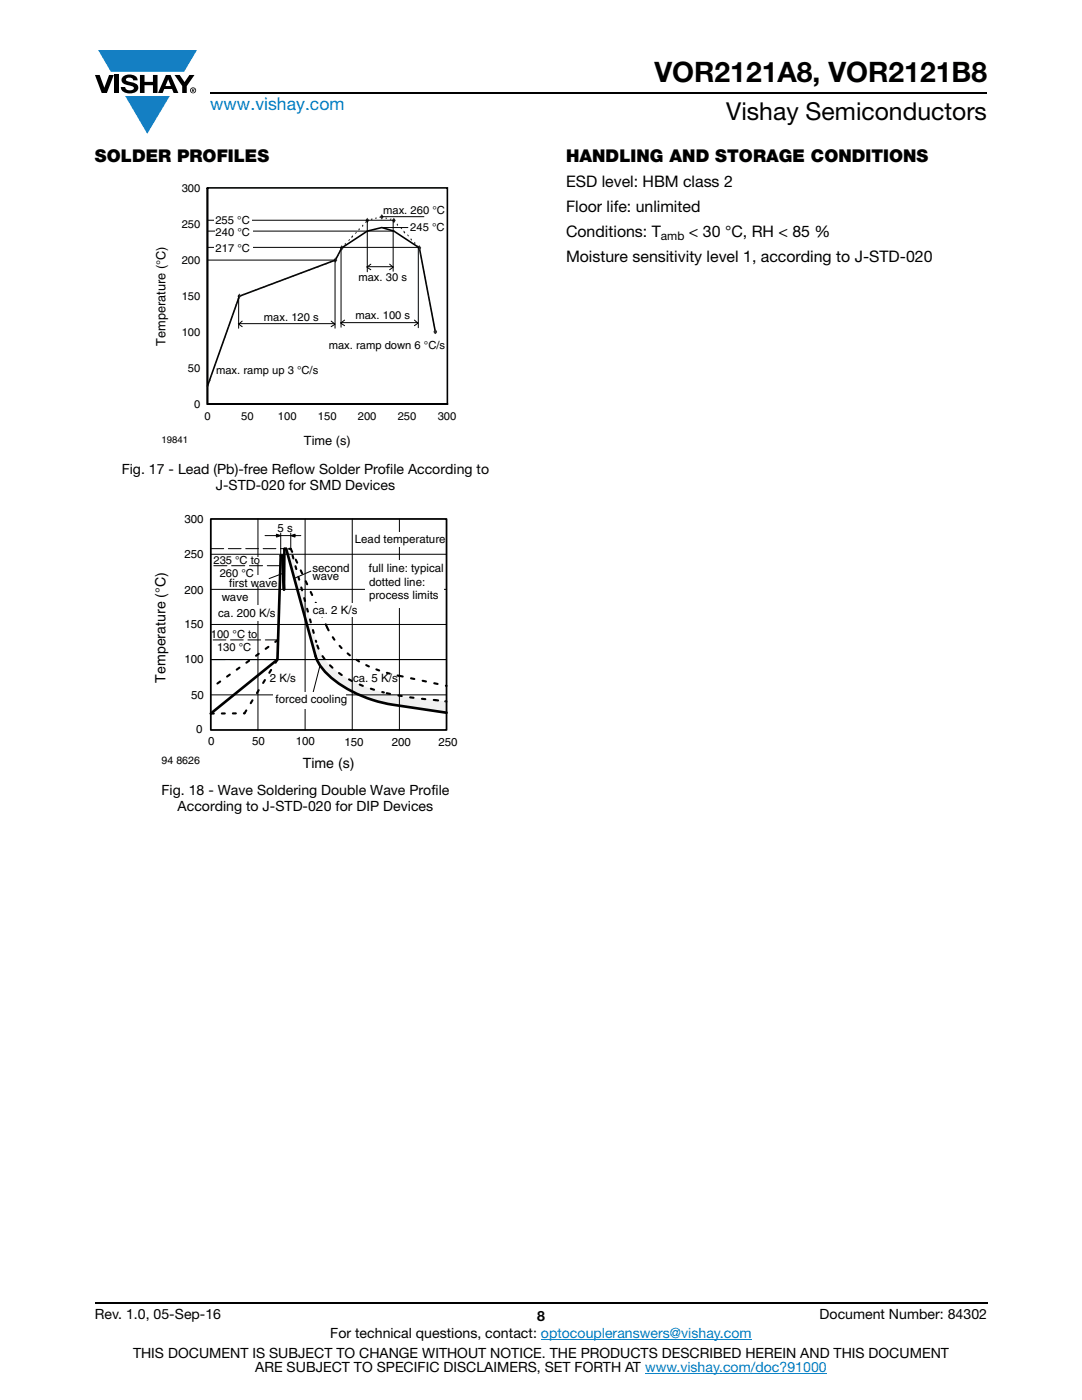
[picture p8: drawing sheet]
<svg xmlns="http://www.w3.org/2000/svg" width="216mm" height="279mm" viewBox="0 0 216 279" stroke-linecap="round" stroke-linejoin="round" font-family="sans-serif">
<g fill="#147fc3">
<path d="M19.6 10h19.7l-2.6 4.3h-1.1h-13.5z"/>
<path d="M25 19.2h8.9l-4.5 7.5z"/>
</g>
<g fill="#000">
<path d="M18.9 15h1l.9 2.5 1-2.5h.9l-1.4 3.6h-1zM22.9 15h.9v3.6h-.9zM24.6 15.3a2.1 2.1 0 0 1 2.8 .3l.1 .4h-.9a.79 .79 0 0 0-.7-.5 .79 .79 0 0 0-.8 .4l.3 .3 1 .2a1.08 1.08 0 0 1 1.2 1 1.08 1.08 0 0 1-1.1 1.2 1.73 1.73 0 0 1-2.4-1.2h.9a.96 .96 0 0 0 .8 .6 .96 .96 0 0 0 .9-.4 1.31 1.31 0 0 0-1.2-.6 1.03 1.03 0 0 1-1.1-.6 1.03 1.03 0 0 1 .2-1.1zM27.9 15h.9v1.3h1.7v-1.3h.9v3.6h-.9v-1.6h-1.7v1.6h-.9zM34.8 15h1.1l.9 1.4 1-1.4h1l-1.5 2.2v1.4h-.9v-1.4z"/>
<path d="M33.6 15.9l.5 1.3h-1.1zM33.1 15l-1.6 3.6h1l.3-.8h1.5l.3 .8h1l-1.6-3.6z"/>
<path d="M38.4 17.8h.2v.2h-.2zM38.3 17.7v.7h.1v-.3l.4 .3-.2-.3 .2-.2-.1-.2z"/>
<path d="M38.1 18a.46 .46 0 0 1 .9 0 .46 .46 0 0 1-.9 0zM37.9 18a.6 .6 0 0 0 1.2 0 .6 .6 0 0 0-1.2 0z"/>
</g>
<path d="M42 18.6h155M18.9 260h178.1" fill="none" stroke="#000" stroke-width=".36"/>
<path d="M107.9 267.3h42.1M128.7 274h36.3" fill="none" stroke="#007ec4" stroke-width=".2"/>
<path d="M30.8 36.4h60.3v53.1h-60.3z" fill="#fff"/>
<path d="M41.4 37.5h47.9v43.1h-47.9v-43.1v43.1h47.9M86.9 66.2l-3.2-16.7-5.1-3.4-2.4-.7-2.9 .7-5.1 3.4-1.3 2.4-19.1 7.2-6.4 18" fill="none" stroke="#000001" stroke-width=".32"/>
<g fill="#062e16">
<path d="M41.5 76.9h.1l-.1 .4h-.2z" fill-rule="evenodd"/>
<path d="M41.8 75.9h.2l-.1 .3h-.2z" fill-rule="evenodd"/>
<path d="M42.2 74.7h.1l-.1 .3h-.1z" fill-rule="evenodd"/>
<path d="M43 72.5h.1l-.1 .4h-.2z" fill-rule="evenodd"/>
<path d="M43.7 70.4h.2l-.1 .3h-.2z" fill-rule="evenodd"/>
<path d="M44.1 69.3h.1l-.1 .4h-.2z" fill-rule="evenodd"/>
<path d="M44.5 68.1h.1l-.1 .4h-.1z" fill-rule="evenodd"/>
<path d="M44.9 67.1h.2l-.2 .3h-.2z" fill-rule="evenodd"/>
<path d="M45.2 66h.2l-.1 .3h-.2z" fill-rule="evenodd"/>
<path d="M45.6 64.9h.2l-.2 .4h-.1z" fill-rule="evenodd"/>
<path d="M46 63.8h.1l-.1 .4h-.1z" fill-rule="evenodd"/>
<path d="M46.3 62.8h.2l-.1 .3h-.1z" fill-rule="evenodd"/>
<path d="M46.8 61.7h.2l-.2 .3h-.2z" fill-rule="evenodd"/>
<path d="M47.1 60.5h.2l-.2 .4h-.1z" fill-rule="evenodd"/>
<path d="M47.5 59.4h.1l-.1 .4h-.1z" fill-rule="evenodd"/>
<path d="M47.6 59l.3-.1 .1 .2-.3 .1z" fill-rule="evenodd"/>
<path d="M48.5 58.7l.2-.1 .1 .2-.3 .1z" fill-rule="evenodd"/>
<path d="M50.1 58.1l.3-.1v.2l-.2 .1z" fill-rule="evenodd"/>
<path d="M50.9 57.8l.3-.1v.2l-.3 .1z" fill-rule="evenodd"/>
<path d="M51.7 57.5l.3-.1 .1 .2-.3 .1z" fill-rule="evenodd"/>
<path d="M52.6 57.2l.2-.1 .1 .2-.3 .1z" fill-rule="evenodd"/>
<path d="M53.3 56.9l.3-.1 .1 .2-.3 .1z" fill-rule="evenodd"/>
<path d="M54.2 56.6l.3-.1v.2l-.2 .1z" fill-rule="evenodd"/>
<path d="M55 56.3l.3-.1v.2l-.2 .1z" fill-rule="evenodd"/>
<path d="M55.8 56l.3-.1 .1 .2-.3 .1z" fill-rule="evenodd"/>
<path d="M56.7 55.7l.3-.1v.2l-.3 .1z" fill-rule="evenodd"/>
<path d="M57.4 55.4l.3-.1 .1 .2-.3 .1z" fill-rule="evenodd"/>
<path d="M58.3 55.1l.3-.1 .1 .2-.3 .1z" fill-rule="evenodd"/>
<path d="M59.1 54.7l.3-.1 .1 .2-.3 .2z" fill-rule="evenodd"/>
<path d="M59.9 54.4l.3-.1 .1 .2-.3 .1z" fill-rule="evenodd"/>
<path d="M60.8 54.1l.3-.1v.2l-.3 .1z" fill-rule="evenodd"/>
<path d="M61.5 53.8l.3-.1 .1 .2-.3 .1z" fill-rule="evenodd"/>
<path d="M62.4 53.5l.3-.1v.2l-.2 .1z" fill-rule="evenodd"/>
<path d="M63.2 53.2l.3-.1 .1 .2-.3 .1z" fill-rule="evenodd"/>
<path d="M64 52.9l.3-.1 .1 .2-.3 .1z" fill-rule="evenodd"/>
<path d="M64.9 52.6l.3-.1v.2l-.3 .1z" fill-rule="evenodd"/>
<path d="M65.7 52.3l.2-.1 .1 .2-.2 .1z" fill-rule="evenodd"/>
<path d="M66.5 52l.3-.1v.2l-.2 .1z" fill-rule="evenodd"/>
<path d="M67 51.8h.2l-.1 .3h-.2z" fill-rule="evenodd"/>
<path d="M67.5 50.7h.1l-.1 .4h-.2z" fill-rule="evenodd"/>
<path d="M67.9 49.7h.2l-.2 .4h-.1z" fill-rule="evenodd"/>
<path d="M68.1 49.4l.2-.2v.3l-.2 .2z" fill-rule="evenodd"/>
<path d="M68.8 48.7l.2-.2v.3l-.2 .2z" fill-rule="evenodd"/>
<path d="M69.7 47.7h.2l-.2 .4h-.2z" fill-rule="evenodd"/>
<path d="M70.4 46.9l.1 .3-.3 .3-.1-.3z" fill-rule="evenodd"/>
<path d="M71 46.3h.2l-.2 .3h-.2z" fill-rule="evenodd"/>
<path d="M71.5 45.7l.2-.2 .1 .3-.2 .2z" fill-rule="evenodd"/>
<path d="M72.2 45l.2-.2 .1 .3-.2 .2z" fill-rule="evenodd"/>
<path d="M72.9 44.3l.2-.2 .1 .2-.3 .2z" fill-rule="evenodd"/>
<path d="M73.1 43.9l.3-.1 .1 .2-.3 .1z" fill-rule="evenodd"/>
<path d="M74 43.7l.3-.1v.2l-.2 .1z" fill-rule="evenodd"/>
<path d="M74.8 43.5l.3-.1 .1 .2-.3 .1z" fill-rule="evenodd"/>
<path d="M75.7 43.3l.3-.1v.2l-.2 .1z" fill-rule="evenodd"/>
<path d="M76.1 43.2l.3 .1-.1 .2-.3-.1z" fill-rule="evenodd"/>
<path d="M77 43.4l.2 .1v.2l-.3-.1z" fill-rule="evenodd"/>
<path d="M77.8 43.7l.3-.1v.2l-.3 .1z" fill-rule="evenodd"/>
<path d="M78.5 43.9l.2 .2v.3l-.3-.2z" fill-rule="evenodd"/>
<path d="M79.2 44.6l.2 .2v.3l-.2-.2z" fill-rule="evenodd"/>
<path d="M79.9 45.4h.2l.2 .3h-.2z" fill-rule="evenodd"/>
<path d="M80.6 46l.3 .3-.1 .3-.3-.3z" fill-rule="evenodd"/>
<path d="M81.2 46.8h.2l.2 .3h-.2z" fill-rule="evenodd"/>
<path d="M82 47.5l.2 .2-.1 .4-.2-.3z" fill-rule="evenodd"/>
<path d="M82.7 48.3l.2 .2-.1 .3-.2-.2z" fill-rule="evenodd"/>
<path d="M83.3 49l.3 .2-.1 .2-.2-.2z" fill-rule="evenodd"/>
<path d="M83.6 49.4h.1l.1 .4h-.1z" fill-rule="evenodd"/>
<path d="M83.8 50.6h.2v.4h-.1z" fill-rule="evenodd"/>
<path d="M84 51.7h.2v.4h-.1z" fill-rule="evenodd"/>
<path d="M84.2 52.9h.2l.1 .4h-.2z" fill-rule="evenodd"/>
<path d="M84.5 54.1h.2v.3h-.1z" fill-rule="evenodd"/>
<path d="M84.7 55.3h.2l.1 .4h-.2z" fill-rule="evenodd"/>
<path d="M85 56.5h.1l.1 .4h-.2z" fill-rule="evenodd"/>
<path d="M85.2 57.7h.1l.1 .3h-.2z" fill-rule="evenodd"/>
<path d="M85.4 58.8h.1l.1 .4h-.2z" fill-rule="evenodd"/>
<path d="M85.6 60h.1l.1 .4h-.1z" fill-rule="evenodd"/>
<path d="M85.8 61.2h.1l.1 .3h-.1z" fill-rule="evenodd"/>
<path d="M86.1 62.4h.1l.1 .4h-.1z" fill-rule="evenodd"/>
<path d="M86.3 63.6h.1l.1 .4h-.1z" fill-rule="evenodd"/>
<path d="M86.5 64.7h.1l.1 .4h-.1z" fill-rule="evenodd"/>
<path d="M86.7 65.9h.2v.4h-.1z" fill-rule="evenodd"/>
</g>
<path d="M47.8 58.8l.2 .3-.2 .3-.3-.3z" fill="#292d2f"/>
<path d="M48 59.1l-.2-.3-.2 .3 .2 .3" fill="none" stroke="#292d2f" stroke-width=".27"/>
<path d="M66.9 51.6l.2 .3-.2 .3-.2-.3z" fill-rule="evenodd" fill="#292d2f"/>
<path d="M66.9 51.6l.2 .3-.2 .3-.2-.3z" fill="none" stroke="#292d2f" stroke-width=".27"/>
<path d="M68.2 49.2l.2 .3-.2 .3-.2-.3z" fill-rule="evenodd" fill="#292d2f"/>
<path d="M68.2 49.2l.2 .3-.2 .3-.2-.3z" fill="none" stroke="#292d2f" stroke-width=".27"/>
<path d="M73.3 43.7l.2 .3-.2 .3-.2-.3z" fill-rule="evenodd" fill="#292d2f"/>
<path d="M73.3 43.7l.2 .3-.2 .3-.2-.3z" fill="none" stroke="#292d2f" stroke-width=".27"/>
<path d="M76.2 43l.2 .3-.2 .3-.2-.3z" fill-rule="evenodd" fill="#292d2f"/>
<path d="M76.2 43l.2 .3-.2 .3-.2-.3z" fill="none" stroke="#292d2f" stroke-width=".27"/>
<path d="M78.6 43.7l.2 .3-.2 .3-.2-.3z" fill-rule="evenodd" fill="#292d2f"/>
<path d="M78.6 43.7l.2 .3-.2 .3-.2-.3z" fill="none" stroke="#292d2f" stroke-width=".27"/>
<path d="M83.7 49.2l.2 .3-.2 .3-.2-.3z" fill-rule="evenodd" fill="#292d2f"/>
<path d="M83.7 49.2l.2 .3-.2 .3-.2-.3z" fill="none" stroke="#292d2f" stroke-width=".27"/>
<path d="M86.9 65.9l.2 .3-.2 .3-.3-.3z" fill-rule="evenodd" fill="#292d2f"/>
<path d="M86.9 65.9l.2 .3-.2 .3-.3-.3z" fill="none" stroke="#292d2f" stroke-width=".32"/>
<path d="M41.5 51.9h25.4M41.5 46.1h37.2M76.2 45.4h5.2" fill="none" stroke="#000001" stroke-width=".2"/>
<path d="M42.8 45.4h7.6v1.6h-7.6z" fill="#fff"/>
<path d="M41.5 49.4h42.1M47.6 59v6.5M66.9 51.8v13.7M68.1 49.5v15.8M83.5 49.4v16M47.6 64.6h19.2M48.3 64.1l-.7 .6 .7 .5M66.1 64.1l.8 .6-.8 .5M68 64.4h15.4M68.8 63.9l-.8 .6 .8 .5M82.7 63.9l.7 .6-.7 .5" fill="none" stroke="#000001" stroke-width=".2"/>
<path d="M42.8 48.5h7.7v1.6h-7.7z" fill="#fff"/>
<path d="M41.5 44h37.2M73.2 53.2h5.2M73.3 44v10.2M74 52.7l-.8 .6 .8 .5M76.2 43.2h8.4M77.7 52.7l.7 .6-.7 .5M78.4 44.1v10" fill="none" stroke="#000001" stroke-width=".2"/>
<g fill="#fff">
<path d="M42.8 43.1h7.6v1.6h-7.6z"/>
<path d="M30.6 102.4h60.7v51.5h-60.7z"/>
</g>
<path d="M57.1 109.5h.9l5.1 18.6a12 12 0 0 0 6.1 7.3 40.4 40.4 0 0 0 15.7 4.1l4.2 .5v2.2l-10.7-1.5a25.3 25.3 0 0 1-13.4-6.4 8.2 8.2 0 0 1-2-3.3z" fill-rule="evenodd" fill="#f0f0f0"/>
<path d="M89.1 140l-2.2-.3" fill="none" stroke="#000" stroke-width=".42" stroke-dasharray=".6 1.4" stroke-dashoffset=".3"/>
<path d="M76.6 138.2a21.6 21.6 0 0 1-11.4-6.1 10.4 10.4 0 0 1-2.1-4M86.9 139.7l-6.1-.7-4.1-.8" fill="none" stroke="#000" stroke-width=".42" stroke-dasharray=".7 1.7" stroke-dashoffset=".3"/>
<path d="M63.1 128.1l-5.1-18.6" fill="none" stroke="#000" stroke-width=".42" stroke-dasharray=".6 1.6" stroke-dashoffset=".3"/>
<path d="M58 109.5h-.9" fill="none" stroke="#000" stroke-width=".42" stroke-dasharray=".7 1.9" stroke-dashoffset=".3"/>
<path d="M57.1 109.5l5.9 21.5a12.6 12.6 0 0 0 6 6.3 26.6 26.6 0 0 0 9.4 3.4l10.7 1.5" fill="none" stroke="#dedede" stroke-width=".2"/>
<path d="M42.1 117.6h47M42.1 110.6h47M51.5 103.6v42.1M60.9 103.6v42.1M70.3 103.6v42.1M79.7 103.6v42.1M42.1 138.7h47M42.1 131.6h47M42.1 124.6h47" fill="none" stroke="#000" stroke-width=".2"/>
<path d="M42.1 109.5h14.7M55.5 127.7h-13.4" fill="none" stroke="#000" stroke-width=".2" stroke-dasharray="2.5 .9"/>
<path d="M56 112.9h-13.9" fill="none" stroke="#000" stroke-width=".2" stroke-dasharray="2.6 .9"/>
<path d="M89.1 140v2.2" fill="none" stroke="#dedede" stroke-width=".34"/>
<path d="M65.3 125.3a16.6 16.6 0 0 0 9.8 8.3l4.6 1.3M42.1 142.4h6.7" fill="none" stroke="#000" stroke-width=".42" stroke-dasharray=".6 1.6"/>
<path d="M58 109.5l7.3 15.8M55.5 127.7l-13.4 9.7M79.7 134.9l9.4 2M48.8 142.4l6.6-10.8" fill="none" stroke="#000" stroke-width=".42" stroke-dasharray=".7 1.7"/>
<path d="M73 111.7h15.6v9.5h-15.6z" fill="#fff"/>
<path d="M55.4 131.6h-13.3" fill="none" stroke="#000" stroke-width=".2" stroke-dasharray="2.5 .9"/>
<path d="M43.8 111.2h8.9v1.4h-8.9z" fill="#fff"/>
<path d="M52.9 106.9h3.1M55.2 106.6l.8 .3-.8 .3zM56 106.4v4.5M58 106.9h2M58 106.4v3.1M58 106.9l.9-.3v.6z" fill="none" stroke="#000" stroke-width=".2"/>
<g fill="#000">
<path d="M55.2 106.6l.8 .3-.8 .3z" fill-rule="evenodd"/>
<path d="M58 106.9l.9-.3v.6z" fill-rule="evenodd"/>
</g>
<path d="M48 114.9h5.9v2.1h-5.9z" fill="#fff"/>
<path d="M89.1 142.2l-10.7-1.6a25.3 25.3 0 0 1-13.3-6.3 8.3 8.3 0 0 1-2.1-3.3l-5.9-21.5h-.3l-.1 8.2-.3-6.8h-.4l-.6 20.7-13.3 10.8" fill="none" stroke="#000" stroke-width=".53"/>
<path d="M56 106.9h2M56.7 114.3l-3 1.2M62 114l-3.3 1.4M63.8 132.9l-1.4 5.5" fill="none" stroke="#000" stroke-width=".2"/>
<path d="M70.7 106.3h10.6v2.8h-10.6z" fill="#fff"/>
<path d="M42.1 103.6h47v42.1h-47z" fill="none" stroke="#000" stroke-width=".35"/>
<g fill="#fff">
<path d="M43.1 120.9h11.7v3h-11.7z"/>
<path d="M54.4 138h14.6v3.4h-14.6z"/>
<path d="M62.9 120.5h9.5v2.6h-9.5z"/>
</g>
<text font-size="5.6" x="130.6" y="16.4">VOR2121A8, VOR2121B8</text>
<text font-size="4.9" x="144.9" y="24">Vishay Semiconductors</text>
<text font-size="3.5" fill="#007ec4" x="42" y="21.9">www.vishay.com</text>
<g font-size="3.5">
<text x="18.9" y="32.3">SOLDER PROFILES</text>
<text x="112.9" y="32.3">HANDLING AND STORAGE CONDITIONS</text>
</g>
<g font-size="3.2">
<text x="112.9" y="37.4">ESD level: HBM class 2</text>
<text x="112.9" y="42.3">Floor life: unlimited</text>
<text x="112.9" y="47.3">Conditions: T</text>
<text x="137.5" y="47.3">&lt; 30 °C, RH &lt; 85 %</text>
<text x="112.9" y="52.2">Moisture sensitivity level 1, according to J-STD-020</text>
</g>
<g font-size="2.8">
<text x="24.3" y="94.6">Fig. 17 - Lead (Pb)-free Reflow Solder Profile According to</text>
<text x="43.1" y="97.7">J-STD-020 for SMD Devices</text>
<text x="33" y="136.2" transform="rotate(-90 33 136.2)">Temperature (°C)</text>
<text x="60.4" y="153.2">Time (s)</text>
<text x="32.2" y="158.7">Fig. 18 - Wave Soldering Double Wave Profile</text>
<text x="35.4" y="161.9">According to J-STD-020 for DIP Devices</text>
<text x="18.9" y="263.3">Rev. 1.0, 05-Sep-16</text>
<text x="107.2" y="263.6">8</text>
<text x="163.6" y="263.3">Document Number: 84302</text>
<text x="65.9" y="267.1">For technical questions, contact: optocoupleranswers@vishay.com</text>
<text x="26.5" y="271">THIS DOCUMENT IS SUBJECT TO CHANGE WITHOUT NOTICE. THE PRODUCTS DESCRIBED HEREIN AND THIS DOCUMENT</text>
<text x="50.9" y="273.8">ARE SUBJECT TO SPECIFIC DISCLAIMERS, SET FORTH AT www.vishay.com/doc?91000</text>
</g>
<text font-size="2.6" fill="#000001" x="33" y="69" transform="rotate(-90 33 69)">Temperature (°C)</text>
<text font-size="2.5" fill="#000001" x="60.6" y="88.9">Time (s)</text>
<text font-size="2.4" x="131.9" y="47.9">amb</text>
<g font-size="2.3">
<text x="36.8" y="104.3">300</text>
<text x="55.4" y="106.1">5 s</text>
<text x="36.8" y="111.4">250</text>
<text x="70.8" y="108.4">Lead temperature</text>
<text x="36.8" y="118.5">200</text>
<text x="44.2" y="119.9">wave</text>
<text x="45.7" y="117.2">first wave</text>
<text x="62.3" y="115.7">wave</text>
<text x="62.3" y="114.2">second</text>
<text x="73.6" y="114.1">full line: typical</text>
<text x="73.6" y="116.9">dotted line:</text>
<text x="73.6" y="119.6">process limits</text>
<text x="36.8" y="125.3">150</text>
<text x="43.5" y="123.1">ca. 200 K/s</text>
<text x="62.4" y="122.5">ca. 2 K/s</text>
<text x="36.8" y="132.3">100</text>
<text x="53.8" y="136.1">2 K/s</text>
<text x="70.5" y="136.2">ca. 5 K/s</text>
<text x="38.1" y="139.5">50</text>
<text x="55" y="140.4">forced cooling</text>
<text x="39.1" y="146.3">0</text>
<text x="41.5" y="148.7">0</text>
<text x="50.3" y="148.7">50</text>
<text x="59" y="148.7">100</text>
<text x="68.7" y="148.8">150</text>
<text x="78.2" y="148.8">200</text>
<text x="87.5" y="148.8">250</text>
</g>
<g font-size="2.2" fill="#000001">
<text x="36.3" y="38.3">300</text>
<text x="36.3" y="45.5">250</text>
<text x="43" y="44.7">255 °C</text>
<text x="43" y="47.1">240 °C</text>
<text x="76.5" y="42.8">max. 260 °C</text>
<text x="81.9" y="46.1">245 °C</text>
<text x="36.3" y="52.7">200</text>
<text x="43" y="50.2">217 °C</text>
<text x="36.3" y="59.9">150</text>
<text x="71.5" y="56.2">max. 30 s</text>
<text x="52.7" y="64">max. 120 s</text>
<text x="70.9" y="63.7">max. 100 s</text>
<text x="36.3" y="67.1">100</text>
<text x="65.6" y="69.7">max. ramp down 6 °C/s</text>
<text x="37.5" y="74.3">50</text>
<text x="43.1" y="74.7">max. ramp up 3 °C/s</text>
<text x="38.7" y="81.4">0</text>
<text x="40.8" y="83.9">0</text>
<text x="48.1" y="83.9">50</text>
<text x="55.5" y="83.9">100</text>
<text x="63.4" y="83.9">150</text>
<text x="71.4" y="83.9">200</text>
<text x="79.4" y="83.9">250</text>
<text x="87.3" y="83.9">300</text>
</g>
<g font-size="2.2">
<text x="42.6" y="112.5">235 °C to</text>
<text x="43.8" y="115.2">260 °C</text>
<text x="42.1" y="127.2">100 °C to</text>
<text x="43.3" y="129.9">130 °C</text>
</g>
<text font-size="2.1" x="32.2" y="152.5">94 8626</text>
<text font-size="1.9" fill="#000001" x="32.2" y="88.3">19841</text>
</svg>
